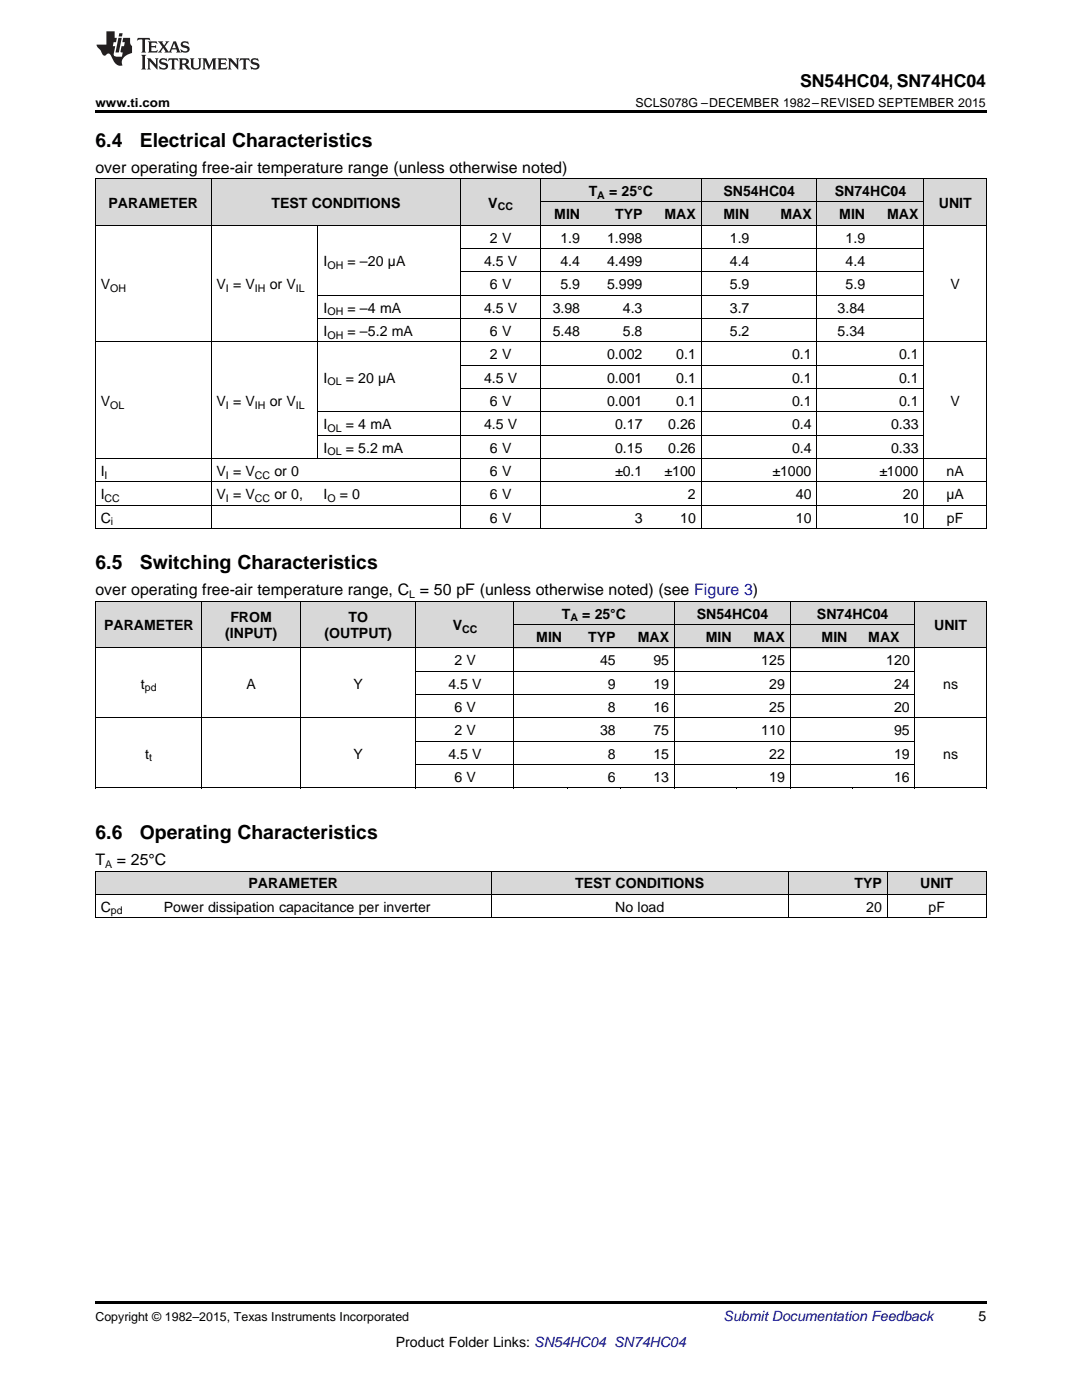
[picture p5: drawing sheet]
<svg xmlns="http://www.w3.org/2000/svg" width="216mm" height="279mm" viewBox="0 0 216 279" stroke-linecap="round" stroke-linejoin="round" font-family="sans-serif">
<g fill="#d8d8d8">
<path d="M19 173.9h12.6v4.6h-12.6z"/>
<path d="M31.6 173.9h66.4v4.6h-66.4z"/>
<path d="M98 173.9h59.3v4.6h-59.3z"/>
<path d="M157.3 173.9h19.8v4.6h-19.8z"/>
<path d="M177.1 173.9h19.7v4.6h-19.7z"/>
<path d="M19 120.1h8.9v9.3h-8.9z"/>
<path d="M27.9 120.1h12.5v9.3h-12.5z"/>
<path d="M40.4 120.1h19.5v9.3h-19.5z"/>
<path d="M59.9 120.1h23.1v9.3h-23.1z"/>
<path d="M83 120.1h19.6v9.3h-19.6z"/>
<path d="M102.6 124.7h10.7v4.7h-10.7z"/>
<path d="M113.3 124.7h10.6v4.7h-10.6z"/>
<path d="M123.9 124.7h10.7v4.7h-10.7z"/>
<path d="M134.6 124.7h12.4v4.7h-12.4z"/>
<path d="M147 124.7h10.7v4.7h-10.7z"/>
<path d="M157.7 124.7h12.5v4.7h-12.5z"/>
<path d="M170.2 124.7h12.4v4.7h-12.4z"/>
<path d="M182.6 120.1h14.2v9.3h-14.2z"/>
<path d="M102.6 120.1h10.7v4.6h-10.7z"/>
<path d="M113.3 120.1h10.6v4.6h-10.6z"/>
<path d="M123.9 120.1h10.7v4.6h-10.7z"/>
<path d="M134.6 120.1h12.4v4.6h-12.4z"/>
<path d="M147 120.1h10.7v4.6h-10.7z"/>
<path d="M157.7 120.1h12.5v4.6h-12.5z"/>
<path d="M170.2 120.1h12.4v4.6h-12.4z"/>
<path d="M19 35.7h7.1v9.3h-7.1z"/>
<path d="M26.1 35.7h16.1v9.3h-16.1z"/>
<path d="M42.2 35.7h21.3v9.3h-21.3z"/>
<path d="M63.5 35.7h28.4v9.3h-28.4z"/>
<path d="M91.9 35.7h16v9.3h-16z"/>
<path d="M107.9 40.4h8.9v4.6h-8.9z"/>
<path d="M116.8 40.4h12.5v4.6h-12.5z"/>
<path d="M129.3 40.4h10.6v4.6h-10.6z"/>
<path d="M139.9 40.4h10.7v4.6h-10.7z"/>
<path d="M150.6 40.4h12.5v4.6h-12.5z"/>
<path d="M163.1 40.4h10.6v4.6h-10.6z"/>
<path d="M173.7 40.4h10.7v4.6h-10.7z"/>
<path d="M184.4 35.7h12.4v9.3h-12.4z"/>
<path d="M107.9 35.7h8.9v4.7h-8.9z"/>
<path d="M116.8 35.7h12.5v4.7h-12.5z"/>
<path d="M129.3 35.7h10.6v4.7h-10.6z"/>
<path d="M139.9 35.7h10.7v4.7h-10.7z"/>
<path d="M150.6 35.7h12.5v4.7h-12.5z"/>
<path d="M163.1 35.7h10.6v4.7h-10.6z"/>
<path d="M173.7 35.7h10.7v4.7h-10.7z"/>
</g>
<g fill="#000">
<path d="M19 22h177.8v.5h-177.8zM19 105.5l.2 .1zM42.1 105.5l.1 .1zM63.4 105.5l.1 .1zM91.8 105.5l.1 .1zM107.8 105.5l.1 .1zM116.7 105.5l.1 .1zM129.2 105.5l.1 .1zM139.8 105.5l.1 .1zM150.5 105.5l.1 .1zM162.9 105.5l.2 .1zM173.6 105.5l.1 .1z"/>
<path d="M184.3 105.5l.1 .1zM196.7 105.5l.1 .1zM19 157.3h.2zM40.3 157.3h.1zM59.8 157.3h.1zM82.9 157.3h.1zM102.5 157.3h.1zM113.2 157.3h.1zM123.8 157.3h.1zM134.5 157.3h.1zM146.9 157.3h.1zM157.6 157.3h.1z"/>
<path d="M170.1 157.3h.1zM182.5 157.3h.1zM196.7 157.3h.1zM19 259.7h177.8v.5h-177.8z"/>
</g>
<g fill="none" stroke="#000" stroke-width=".2">
<path d="M19 35.6l177.8 .1v69.9M19.1 35.7v69.9M42.1 35.7v69.9M91.9 35.7v69.9M107.9 35.7v69.9M139.9 35.7v69.9M163 35.7v69.9M184.3 35.7v69.9M19 45h177.8M63.4 45v46.6M63.5 58.9h120.9M91.9 54.3h92.5"/>
<path d="M91.9 49.6h92.5M107.9 40.3h76.5M19 68.2h177.8M63.5 63.6h120.9M91.9 77.6h92.5M91.9 72.9h92.5M19 96.2h177.8M19 91.5h177.8M63.5 86.9h120.9M63.5 82.2h120.9M19 120h177.8v37.3M19 105.5h177.8"/>
<path d="M19 100.8h177.8M19 129.3h177.8M19.1 120v37.3M40.3 120v37.3M59.9 120v37.3M83 120v37.3M83 138.6h99.6M83 134h99.6M102.5 120v37.3M102.6 124.7h80M134.6 120v37.3M157.7 120v37.3"/>
<path d="M182.5 120v37.3M19 157.3h177.8M19 143.3h177.8M83 152.6h99.6M83 147.9h99.6M19 178.5h177.8M19 173.8h177.8M19.1 173.9v9.3M98 173.9v9.3M157.3 173.9v9.3M177 173.9v9.3M196.8 173.9v9.3"/>
<path d="M19 183.1h177.8"/>
</g>
<g fill="#231f20">
<path d="M27.5 7.6l-.1 .5 .4-.2h.6v.1v2.1l-.2 .4h1l-.3-.4v-2.1l.1-.1h.5l.5 .2-.2-.5zM29.5 8.3l.2 .3v1.5l-.2 .4h1.8l.2-.6a1.04 1.04 0 0 1-1.3 .2v-.7h.6l.3 .2v-.6l-.3 .2h-.6v-.6l.8-.1 .4 .3-.2-.5zM31.5 8.3l.9 1.1-.9 1.1h.8l-.2-.2 .5-.7 .4 .7-.2 .2h1.5l-.1-.2 .1-.4h.9l.1 .4-.2 .2h1l-.3-.3-.7-1.9h-.5l-.9 2-.8-1 .9-1h-.8l.1 .3-.3 .5-.4-.6 .2-.2zM34.7 8.6l.4 1h-.7zM36.3 8.4a.63 .63 0 0 0-.2 .7 .63 .63 0 0 0 .6 .4l.6 .2 .1 .2a.75 .75 0 0 1-.7 .4 .75 .75 0 0 1-.6-.5l.1 .7 .1-.1a1.11 1.11 0 0 0 1.5-.6 1.13 1.13 0 0 0-1.2-.8l-.1-.4a1.04 1.04 0 0 1 1.2 .2l-.2-.5-.1 .1-.5-.2zM28.2 10.9l.2 .4v2.2l-.2 .4h1l-.3-.4v-2.2l.3-.4zM29.3 11.6l.3 .4v1.5l-.3 .4h.8l-.2-.4v-1.3l1.5 1.7v-1.9l.2-.4h-.7l.2 .4v.9l-1.1-1.3zM32 11.8a.62 .62 0 0 0-.2 .7 .62 .62 0 0 0 .6 .4l.6 .1 .1 .3a.76 .76 0 0 1-.7 .3 .76 .76 0 0 1-.6-.4l.1 .7 .1-.1a1.11 1.11 0 0 0 1.5-.6 1.13 1.13 0 0 0-1.2-.8l-.1-.4a1.04 1.04 0 0 1 1.2 .2l-.2-.6-.1 .1-.5-.1zM33.7 11.6l-.2 .6a.61 .61 0 0 1 .8-.3v1.6l-.2 .4h.9l-.2-.4v-1.6a.63 .63 0 0 1 .8 .3l-.2-.6zM35.6 11.6l.3 .4v1.5l-.3 .4h1l-.2-.2v-.8l.5 .2a.76 .76 0 0 0 1.2 .7l-1-1a.58 .58 0 0 0 .6-.5 .58 .58 0 0 0-.5-.6zM36.4 11.9h.1a.45 .45 0 0 1 .5 .1 .45 .45 0 0 1 .1 .5l-.7 .2zM37.9 11.6l.2 .2a2.17 2.17 0 0 0 .3 1.9 .99 .99 0 0 0 1.6-.6v-1.1l.2-.4h-.7l.2 .2a1.92 1.92 0 0 1-.2 1.8 .6 .6 0 0 1-.9-.5v-1.1l.2-.4zM40.4 11.6l.2 .4v1.5l-.2 .4h.7l-.2-.4v-1.4l.8 1.8 .8-1.8v1.4l-.2 .4h.9l-.2-.4v-1.5l.2-.4h-.8l-.6 1.5-.6-1.5zM43.4 11.6l.2 .4v1.5l-.2 .4h1.8l.2-.6a1.04 1.04 0 0 1-1.3 .1v-.6h.5l.4 .2v-.6l-.4 .2h-.5v-.7h.8l.3 .3-.1-.6zM45.5 11.6l.2 .4v1.5l-.2 .4h.7l-.2-.4v-1.3l1.5 1.7v-1.9l.2-.4h-.7l.2 .4v.9l-1.1-1.3zM47.9 11.6l-.1 .6a.61 .61 0 0 1 .8-.3v1.6l-.3 .4h1l-.3-.4 .1-1.6a.63 .63 0 0 1 .7 .3l-.1-.6zM50.2 11.8a.62 .62 0 0 0-.2 .7 .62 .62 0 0 0 .6 .4l.6 .1 .2 .3a.76 .76 0 0 1-.8 .3 .76 .76 0 0 1-.6-.4l.1 .7 .2-.1a1.11 1.11 0 0 0 1.5-.6 1.13 1.13 0 0 0-1.3-.8l-.1-.4a1.04 1.04 0 0 1 1.2 .2l-.1-.6-.2 .1-.5-.1z"/>
<path d="M21.2 6.3v2.6h-1.9l.1 .4 .7 .9a.91 .91 0 0 0 1 .8 .56 .56 0 0 1 .5-.3 .56 .56 0 0 1 .5 .3l.4 .8a1.53 1.53 0 0 0 1.9 1.2 1.54 1.54 0 0 1 1-2.1l.9-.3v-1.4a1.52 1.52 0 0 1-.3-1.6h-1.4l-.2 .8h.5l-.2 .8h-.4l-.2 1v.2l.4 .1-.2 .8a1.93 1.93 0 0 1-1.6-.3l.3-1.8h-.5l.2-.8h.4l.2-.8h-.4v-1.3zM23.6 7.6l-.6 2.9h.7l.6-2.9zM23.8 6.6l-.1 .7h.6l.2-.7z"/>
</g>
<g font-size="3.9">
<text x="19" y="29.3">6.4</text>
<text x="27.9" y="29.3">Electrical Characteristics</text>
<text x="19" y="113.6">6.5</text>
<text x="27.9" y="113.6">Switching Characteristics</text>
<text x="19" y="167.5">6.6</text>
<text x="27.9" y="167.5">Operating Characteristics</text>
</g>
<text font-size="3.5" x="159.6" y="17.3">SN54HC04, SN74HC04</text>
<g font-size="3.2">
<text x="19" y="34.4">over operating free-air temperature range (unless otherwise noted)</text>
<text x="19" y="118.8">over operating free-air temperature range, C = 50 pF (unless otherwise noted) (see Figure 3)</text>
<text x="19" y="172.6">T</text>
<text x="23.3" y="172.6">= 25°C</text>
</g>
<g font-size="2.8">
<text x="21.7" y="41.4">PARAMETER</text>
<text x="54.2" y="41.4">TEST CONDITIONS</text>
<text x="97.4" y="41.4">V</text>
<text x="117.5" y="39.1">T</text>
<text x="121.5" y="39.1">= 25°C</text>
<text x="144.4" y="39.1">SN54HC04</text>
<text x="166.6" y="39.1">SN74HC04</text>
<text x="187.3" y="41.4">UNIT</text>
<text x="110.6" y="43.7">MIN</text>
<text x="122.7" y="43.7">TYP</text>
<text x="132.6" y="43.7">MAX</text>
<text x="144.4" y="43.7">MIN</text>
<text x="155.7" y="43.7">MAX</text>
<text x="167.5" y="43.7">MIN</text>
<text x="177" y="43.7">MAX</text>
<text x="64.6" y="53.1">I</text>
<text x="69.4" y="53.1">= –20 µA</text>
<text x="96.6" y="53.1">4.5 V</text>
<text x="97.8" y="48.4">2 V</text>
<text x="111.8" y="48.4">1.9</text>
<text x="111.8" y="53.1">4.4</text>
<text x="121.1" y="48.4">1.998</text>
<text x="121.1" y="53.1">4.499</text>
<text x="145.6" y="48.4">1.9</text>
<text x="145.6" y="53.1">4.4</text>
<text x="168.7" y="48.4">1.9</text>
<text x="168.7" y="53.1">4.4</text>
<text x="20.1" y="57.7">V</text>
<text x="43.2" y="57.7">V = V</text>
<text x="53.8" y="57.7">or V</text>
<text x="97.8" y="57.7">6 V</text>
<text x="111.8" y="57.7">5.9</text>
<text x="121.1" y="57.7">5.999</text>
<text x="145.6" y="57.7">5.9</text>
<text x="168.7" y="57.7">5.9</text>
<text x="189.7" y="57.7">V</text>
<text x="64.6" y="62.4">I</text>
<text x="69.4" y="62.4">= –4 mA</text>
<text x="96.6" y="62.4">4.5 V</text>
<text x="110.3" y="62.4">3.98</text>
<text x="124.3" y="62.4">4.3</text>
<text x="145.6" y="62.4">3.7</text>
<text x="167.1" y="62.4">3.84</text>
<text x="64.6" y="67">I</text>
<text x="69.4" y="67">= –5.2 mA</text>
<text x="97.8" y="67">6 V</text>
<text x="97.8" y="71.7">2 V</text>
<text x="110.3" y="67">5.48</text>
<text x="121.1" y="71.7">0.002</text>
<text x="124.3" y="67">5.8</text>
<text x="134.9" y="71.7">0.1</text>
<text x="145.6" y="67">5.2</text>
<text x="158" y="71.7">0.1</text>
<text x="167.1" y="67">5.34</text>
<text x="179.4" y="71.7">0.1</text>
<text x="64.6" y="76.3">I</text>
<text x="69" y="76.3">= 20 µA</text>
<text x="96.6" y="76.3">4.5 V</text>
<text x="121.1" y="76.3">0.001</text>
<text x="134.9" y="76.3">0.1</text>
<text x="158" y="76.3">0.1</text>
<text x="179.4" y="76.3">0.1</text>
<text x="20.1" y="81">V</text>
<text x="43.2" y="81">V = V</text>
<text x="53.8" y="81">or V</text>
<text x="97.8" y="81">6 V</text>
<text x="121.1" y="81">0.001</text>
<text x="134.9" y="81">0.1</text>
<text x="158" y="81">0.1</text>
<text x="179.4" y="81">0.1</text>
<text x="189.7" y="81">V</text>
<text x="64.6" y="85.7">I</text>
<text x="69" y="85.7">= 4 mA</text>
<text x="96.6" y="85.7">4.5 V</text>
<text x="122.7" y="85.7">0.17</text>
<text x="133.3" y="85.7">0.26</text>
<text x="158" y="85.7">0.4</text>
<text x="177.8" y="85.7">0.33</text>
<text x="20.1" y="95">I</text>
<text x="43.2" y="95">V = V</text>
<text x="54.8" y="95">or 0</text>
<text x="64.6" y="90.3">I</text>
<text x="69" y="90.3">= 5.2 mA</text>
<text x="97.8" y="90.3">6 V</text>
<text x="97.8" y="95">6 V</text>
<text x="122.7" y="90.3">0.15</text>
<text x="122.7" y="95">±0.1</text>
<text x="132.6" y="95">±100</text>
<text x="133.3" y="90.3">0.26</text>
<text x="154.1" y="95">±1000</text>
<text x="158" y="90.3">0.4</text>
<text x="175.5" y="95">±1000</text>
<text x="177.8" y="90.3">0.33</text>
<text x="188.9" y="95">nA</text>
<text x="20.1" y="99.6">I</text>
<text x="43.2" y="99.6">V = V</text>
<text x="54.8" y="99.6">or 0,</text>
<text x="64.6" y="99.6">I</text>
<text x="67.8" y="99.6">= 0</text>
<text x="97.8" y="99.6">6 V</text>
<text x="137.3" y="99.6">2</text>
<text x="158.8" y="99.6">40</text>
<text x="180.2" y="99.6">20</text>
<text x="188.8" y="99.6">µA</text>
<text x="20.1" y="104.3">C</text>
<text x="97.8" y="104.3">6 V</text>
<text x="126.6" y="104.3">3</text>
<text x="135.7" y="104.3">10</text>
<text x="158.8" y="104.3">10</text>
<text x="180.2" y="104.3">10</text>
<text x="188.9" y="104.3">pF</text>
<text x="20.8" y="125.8">PARAMETER</text>
<text x="46" y="124.2">FROM</text>
<text x="69.5" y="124.2">TO</text>
<text x="90.3" y="125.8">V</text>
<text x="112.1" y="123.4">T</text>
<text x="116.2" y="123.4">= 25°C</text>
<text x="139" y="123.4">SN54HC04</text>
<text x="163" y="123.4">SN74HC04</text>
<text x="186.4" y="125.8">UNIT</text>
<text x="44.9" y="127.4">(INPUT)</text>
<text x="64.7" y="127.4">(OUTPUT)</text>
<text x="107" y="128.1">MIN</text>
<text x="117.4" y="128.1">TYP</text>
<text x="127.2" y="128.1">MAX</text>
<text x="140.8" y="128.1">MIN</text>
<text x="150.4" y="128.1">MAX</text>
<text x="163.9" y="128.1">MIN</text>
<text x="173.2" y="128.1">MAX</text>
<text x="28.1" y="137.4">t</text>
<text x="49.2" y="137.4">A</text>
<text x="70.5" y="137.4">Y</text>
<text x="89.5" y="137.4">4.5 V</text>
<text x="90.7" y="132.8">2 V</text>
<text x="119.7" y="132.8">45</text>
<text x="121.3" y="137.4">9</text>
<text x="130.4" y="132.8">95</text>
<text x="130.4" y="137.4">19</text>
<text x="151.9" y="132.8">125</text>
<text x="153.5" y="137.4">29</text>
<text x="176.8" y="132.8">120</text>
<text x="178.4" y="137.4">24</text>
<text x="188.2" y="137.4">ns</text>
<text x="90.7" y="142.1">6 V</text>
<text x="121.3" y="142.1">8</text>
<text x="130.4" y="142.1">16</text>
<text x="153.5" y="142.1">25</text>
<text x="178.4" y="142.1">20</text>
<text x="90.7" y="146.7">2 V</text>
<text x="119.7" y="146.7">38</text>
<text x="130.4" y="146.7">75</text>
<text x="151.9" y="146.7">110</text>
<text x="178.4" y="146.7">95</text>
<text x="29" y="151.4">t</text>
<text x="70.5" y="151.4">Y</text>
<text x="89.5" y="151.4">4.5 V</text>
<text x="121.3" y="151.4">8</text>
<text x="130.4" y="151.4">15</text>
<text x="153.5" y="151.4">22</text>
<text x="178.4" y="151.4">19</text>
<text x="188.2" y="151.4">ns</text>
<text x="90.7" y="156">6 V</text>
<text x="121.3" y="156">6</text>
<text x="130.4" y="156">13</text>
<text x="153.5" y="156">19</text>
<text x="178.4" y="156">16</text>
<text x="49.6" y="177.3">PARAMETER</text>
<text x="114.8" y="177.3">TEST CONDITIONS</text>
<text x="170.5" y="177.3">TYP</text>
<text x="183.6" y="177.3">UNIT</text>
<text x="20.1" y="181.9">C</text>
<text x="32.7" y="181.9">Power dissipation capacitance per inverter</text>
<text x="122.8" y="181.9">No load</text>
<text x="172.9" y="181.9">20</text>
<text x="185.3" y="181.9">pF</text>
<text x="195.3" y="263.6">5</text>
<text x="79" y="268.9">Product Folder Links: SN54HC04 SN74HC04</text>
</g>
<text font-size="2.8" fill="#0000c8" x="144.4" y="263.6">Submit Documentation Feedback</text>
<g font-size="2.5">
<text x="19" y="21.4">www.ti.com</text>
<text x="126.8" y="21.4">SCLS078G –DECEMBER 1982–REVISED SEPTEMBER 2015</text>
<text x="19" y="263.6">Copyright © 1982–2015, Texas Instruments Incorporated</text>
</g>
<g font-size="2.1">
<text x="99.3" y="42">CC</text>
<text x="119.2" y="39.7">A</text>
<text x="65.3" y="53.6">OH</text>
<text x="22" y="58.3">OH</text>
<text x="45.1" y="58.3">I</text>
<text x="50.9" y="58.3">IH</text>
<text x="59.1" y="58.3">IL</text>
<text x="65.3" y="62.9">OH</text>
<text x="65.3" y="67.6">OH</text>
<text x="65.3" y="76.9">OL</text>
<text x="22" y="81.6">OL</text>
<text x="45.1" y="81.6">I</text>
<text x="50.9" y="81.6">IH</text>
<text x="59.1" y="81.6">IL</text>
<text x="65.3" y="86.2">OL</text>
<text x="20.9" y="95.5">I</text>
<text x="45.1" y="95.5">I</text>
<text x="50.9" y="95.5">CC</text>
<text x="65.3" y="90.9">OL</text>
<text x="20.9" y="100.2">CC</text>
<text x="45.1" y="100.2">I</text>
<text x="50.9" y="100.2">CC</text>
<text x="65.3" y="100.2">O</text>
<text x="22.1" y="104.8">i</text>
<text x="81.7" y="119.4">L</text>
<text x="113.8" y="124">A</text>
<text x="92.2" y="126.3">CC</text>
<text x="28.9" y="138">pd</text>
<text x="29.8" y="151.9">t</text>
<text x="21" y="173.2">A</text>
<text x="22.1" y="182.5">pd</text>
</g>
</svg>
